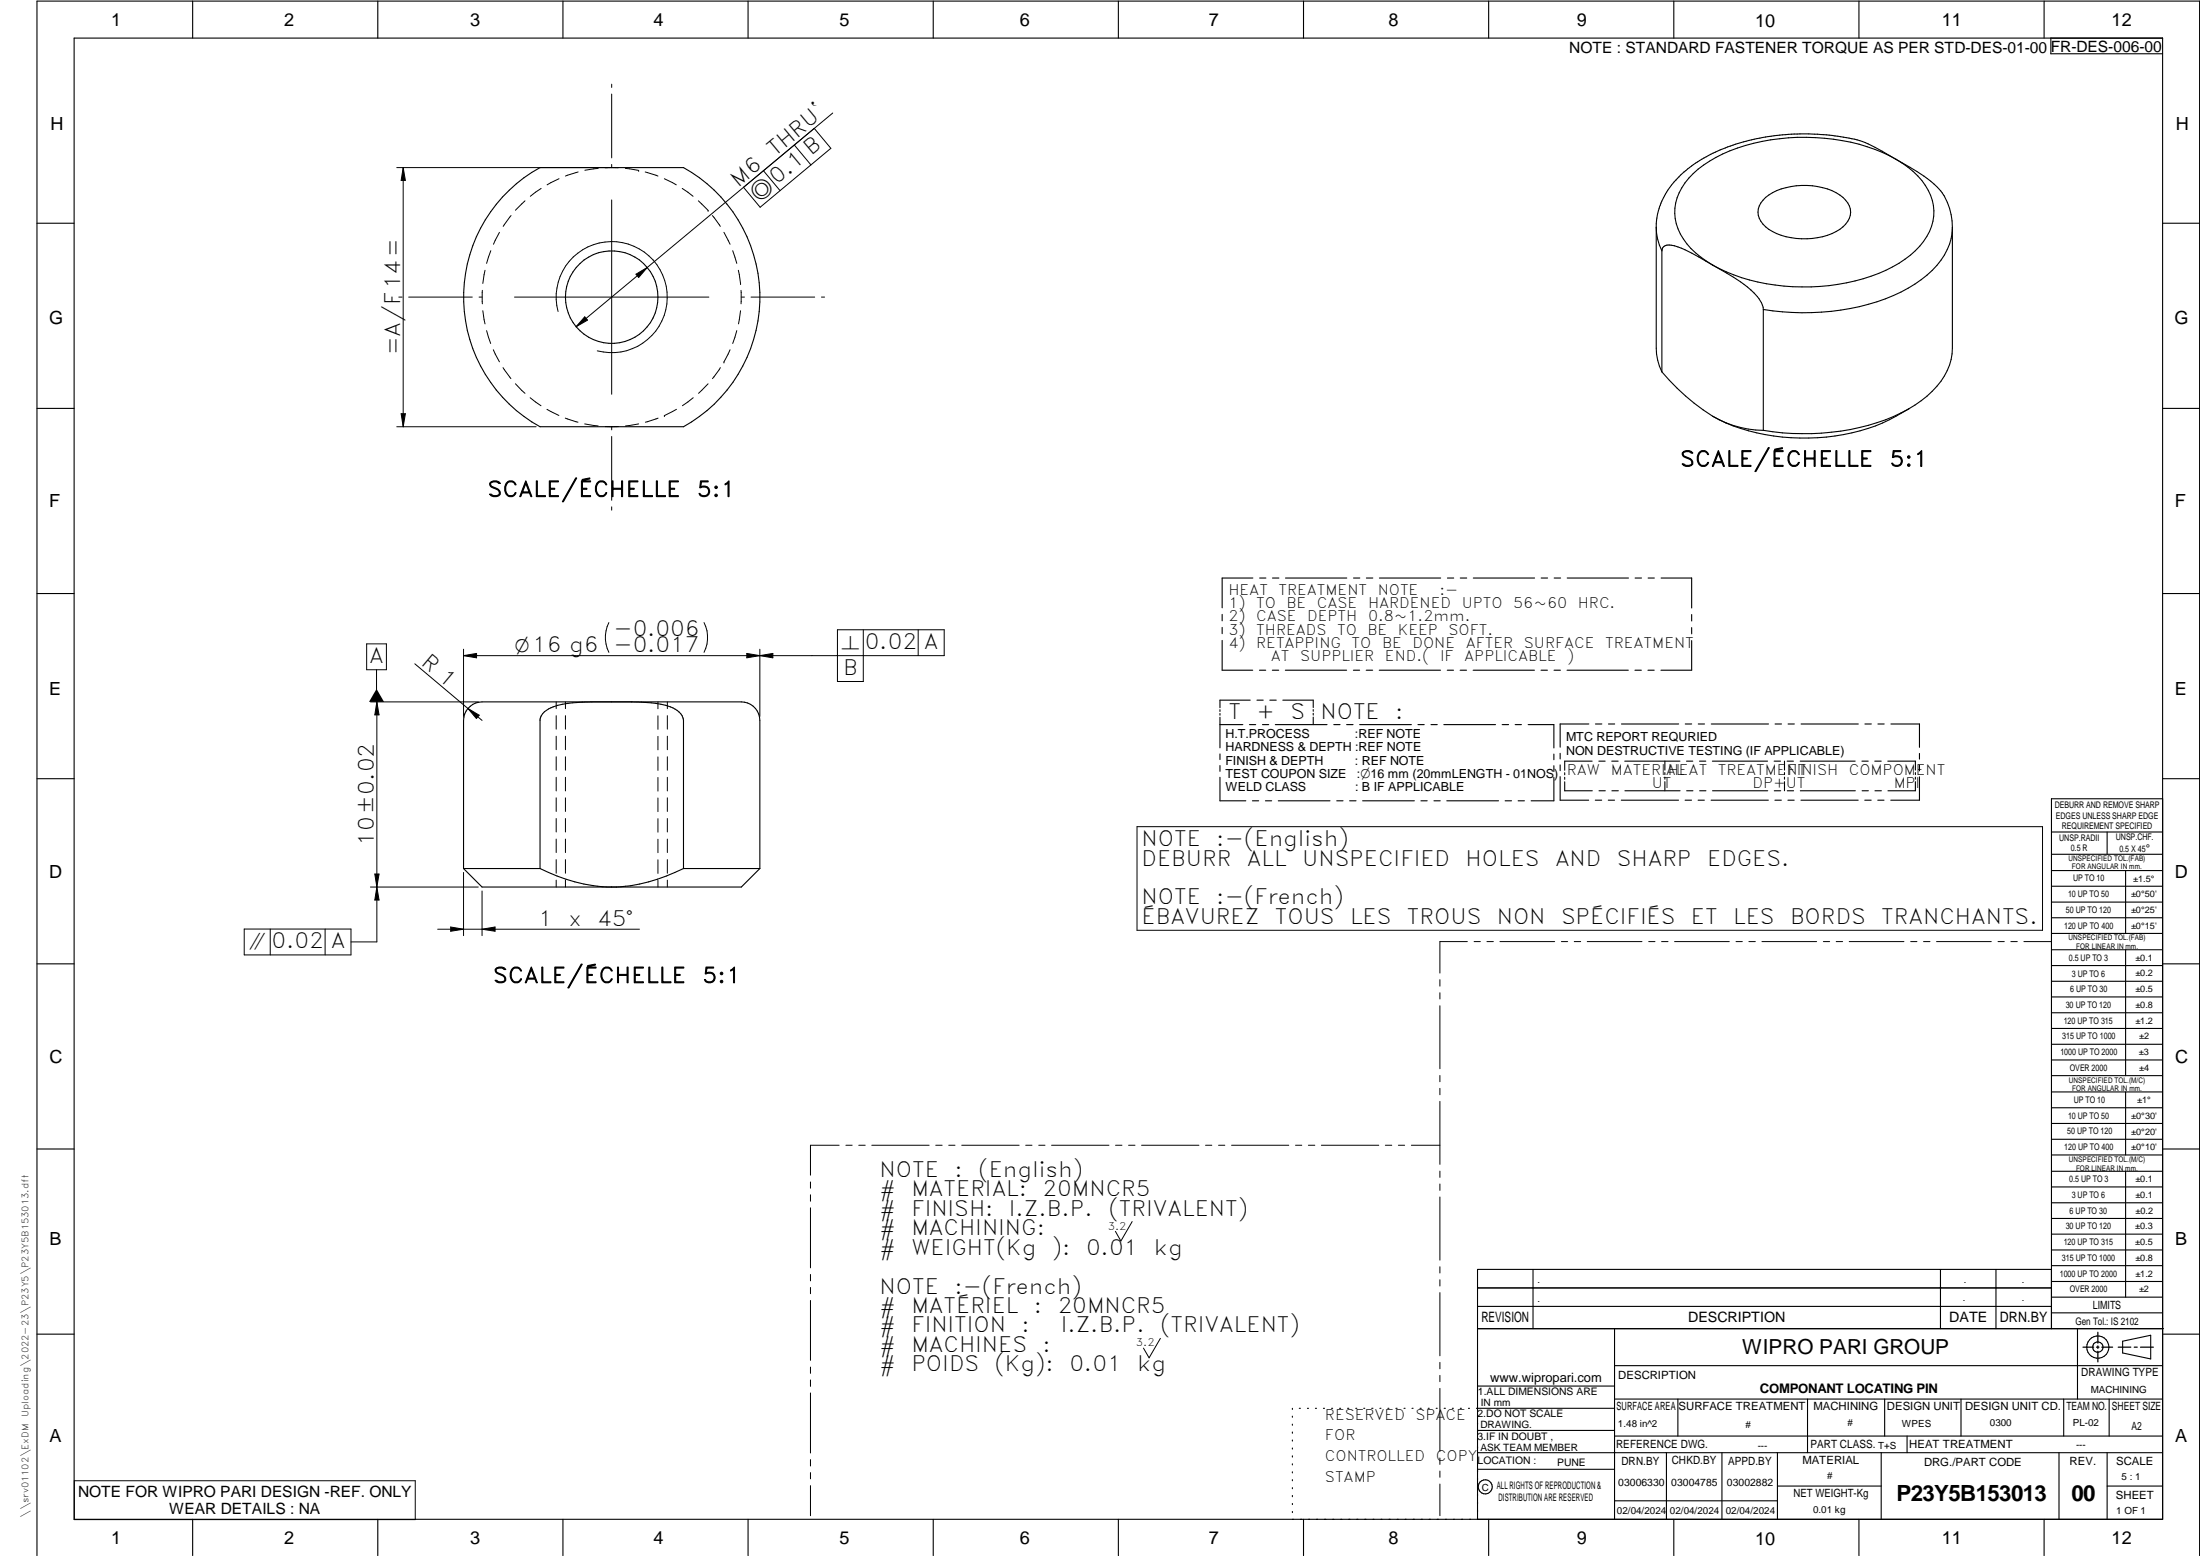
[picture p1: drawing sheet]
<svg xmlns="http://www.w3.org/2000/svg" width="594mm" height="420mm" viewBox="0 0 594 420" stroke-linecap="round" stroke-linejoin="round" font-family="sans-serif">
<g fill="none" stroke="#000" stroke-width=".3">
<path d="M20 10.3h564v400h-564zM52 .3v10M102 .3v10M152 .3v10M202 .3v10M252 .3v10M302 .3v10M352 .3v10M402 .3v10M452 .3v10M502 .3v10M552 .3v10"/>
<path d="M553.8 10.3v4.2h30.2M137.5 51.4a36.6 36.6 0 0 1 8.3-6.1h38.8a40 40 0 0 1 0 69.9h-38.8a40 40 0 0 1-8.3-63.8zM476.8 53.3a18.4 18.4 0 0 1 15.4-2.6 10.1 10.1 0 0 1 7.2 4.9 5.2 5.2 0 0 1-2.6 6.3 19.3 19.3 0 0 1-19.2 0 5.1 5.1 0 0 1-2.1-7.1zM512 43a53.9 53.9 0 0 0-33.9-5.2 39.6 39.6 0 0 0-20.9 9.1 13.4 13.4 0 0 0-4.1 14.9 20.4 20.4 0 0 0 9.4 9.8M512 43l3.7 2.2a23.3 23.3 0 0 1 9.4 7.9 16.9 16.9 0 0 1 2.1 8.3M512 43a19.9 19.9 0 0 1 9.8 11.1 13.6 13.6 0 0 1-4.6 13.6 38.5 38.5 0 0 1-20.9 9.1 55.2 55.2 0 0 1-32-4.3l-1.8-.9M512 43l-1.9-1.1a28.9 28.9 0 0 0-9.3-4.3l-4.5-.8a58.7 58.7 0 0 0-36.2 5.9 25.1 25.1 0 0 0-12.1 13.6l-.7 3.1-.1 1.9M10 60.3h10M447.2 61.4v32.6a14.6 14.6 0 0 0 1.6 6.4M447.2 61.3a14.2 14.2 0 0 0 1.6 6.4M448.8 67.7v32.7M448.8 67.7a1.83 1.83 0 0 1 2.5-1.5l3.7 1.2 7.5 4.2"/>
<path d="M462.5 71.6l3.8 2.1a25.6 25.6 0 0 1 9 7.5l.6 1.2 .3 1.2M527.2 61.4a18 18 0 0 1-8.4 14.1 51.3 51.3 0 0 1-26.9 8.8 69.4 69.4 0 0 1-15.7-.7M527.2 61.4v32.6a17.1 17.1 0 0 1-6.8 13 46.1 46.1 0 0 1-23.3 9.4 70.2 70.2 0 0 1-20.9-.2M584 60.3h10M476.2 83.6v32.6M10 110.3h10M448.8 100.4a51 51 0 0 0 17.4 13.8 28.3 28.3 0 0 0 10 2M515.5 110.4a52.8 52.8 0 0 1-34.2 7.6 50.2 50.2 0 0 1-17.1-4.7M584 110.3h10M338.3 156.1h-8.3v8M340.1 156.1h1.7M343.6 156.1h1.7"/>
<path d="M347.1 156.1h16.6M365.5 156.1h1.7M369 156.1h1.7M372.5 156.1h16.5M390.9 156.1h1.7M394.3 156.1h1.8M397.8 156.1h16.6M416.2 156.1h1.7M419.7 156.1h1.7M423.2 156.1h16.6M441.5 156.1h1.8M445 156.1h1.7"/>
<path d="M448.6 156.1h8.2v8.1M10 160.3h10M330 165.9v1.7M330 169.4v1.7M330 172.9v8.1h8.3M456.8 173v8h-8.3M456.8 165.9v1.8M456.8 169.5v1.7M584 160.3h10M329.4 195.7h6.2M329.4 191.6v.5M329.4 192.7v.4"/>
<path d="M329.4 193.7v8.2M337.4 195.7h1.7M337.6 189.1h-8.2v2M339.4 189.1h1.7M340.1 181h1.7M340.9 195.7h1.7M342.9 189.1h1.7M343.6 181h1.7M344.4 195.7h13.9M346.4 189.1h8.2v2M347.1 181h16.5M354.6 191.6v.5"/>
<path d="M354.6 192.6v.5M354.6 193.6v2.1M360.2 195.7h1.7M363.6 195.7h1.8M365.5 181h1.7M367.2 195.7h13.9M368.9 181h1.8M372.4 181h16.6M382.9 195.7h1.7M386.4 195.7h1.7M389.9 195.7h14M390.8 181h1.7"/>
<path d="M394.3 181h1.7M397.8 181h16.6M405.6 195.7h1.8M409.1 195.7h1.7M412.7 195.7h6.9v6.3M416.1 181h1.8M419.6 181h1.8M423.2 181h16.5M429 195.5h-7.7v6.3M430.8 195.5h1.8M434.3 195.5h1.7M437.8 195.5h15.5"/>
<path d="M441.5 181h1.7M445 181h1.7M455.1 195.5h1.7M458.6 195.5h1.7M462.1 195.5h15.5M479.3 195.5h1.8M482.8 195.5h1.7M486.4 195.5h15.4M503.6 195.5h1.7M507.1 195.5h1.7M510.6 195.5h7.7v6.3M10 210.3h10"/>
<path d="M329.4 203.6v1.5M329.4 206.7v1.6M329.4 209.9v6.3h7M338.2 216.2h1.7M341.7 216.2h1.7M345.2 216.2h13.9M361 216.2h1.7M364.4 216.2h1.8M368 216.2h13.9M383.7 216.2h1.7M387.2 216.2h1.7M390.7 216.2h14"/>
<path d="M406.4 216.2h1.8M409.9 216.2h1.7M419.6 203.6v1.5M419.6 206.8v1.5M419.6 209.9v6.3h-6.1M421.3 203.4v1.5M421.3 206.5v1.6M421.3 209.7v6.4h7.7M422.5 211.1v2.4h7.5M422.5 208.7v.5M422.5 209.9v.5M429.9 205.5h-7.4v2.5"/>
<path d="M430.8 216.1h1.7M431.8 205.5h1.6M431.8 213.5h1.7M434.3 216.1h1.7M435.2 205.5h1.8M435.3 213.5h1.7M437.8 216.1h15.5M438.7 205.5h14.9M438.8 213.5h14.9M449.6 205.5v2.4M449.6 208.6v.6M449.6 209.8v.6"/>
<path d="M449.6 211.1v2.4M455 216.1h1.8M455.4 205.5h1.7M455.5 213.5h1.7M458.5 216.1h1.7M458.9 205.5h1.7M459 213.5h1.7M462.1 216.1h15.4M462.4 205.5h14.9M462.4 213.5h14.9M479.1 205.5h1.7M479.1 213.5h1.8"/>
<path d="M479.3 216.1h1.7M481.9 205.5v2.4M481.9 208.6v.6M481.9 209.8v.6M481.9 211.1v2.4M482.6 205.5h1.7M482.6 213.5h1.7M482.8 216.1h1.7M486.1 205.5h14.9M486.1 213.5h14.9M486.3 216.1h15.5M502.8 205.5h1.7"/>
<path d="M502.8 213.5h1.7M503.5 216.1h1.8M506.3 205.5h1.7M506.3 213.5h1.7M507.1 216.1h1.7M509.8 205.5h7.4v2.4M517.2 208.6v.6M517.2 209.8v.6M517.2 211.1v2.4h-7.4M518.3 203.5v1.5M518.3 206.6v1.6M518.3 209.8v6.3h-7.7"/>
<path d="M584 215.7h-30v143.1M584 210.3h10M125.2 234.5h20.6M125.2 234.5v-40a5 5 0 0 1 5-5h70a5 5 0 0 1 5 5v40M145.8 234.5a45.8 45.8 0 0 0 18.1 5M184.6 234.5v-40a4.5 4.5 0 0 0-3.5-3.6l-3.9-1a169.1 169.1 0 0 0-24 0 10.3 10.3 0 0 0-6.6 2.8l-.8 1.5v40.3M184.6 234.5h20.6M184.6 234.5a45.8 45.8 0 0 1-18.2 5M205.2 234.5l-5 5h-70l-5-5M554 224.7h30M554 230.7h30M554 235.1h30"/>
<path d="M554 239.3h30M569 224.7v6M574 235.1v17M554 243.6h30M554 247.8h30M554 252.1h30M554 256.5h30M574 256.5v33.9M10 260.3h10M554 260.7h30M554 265h30M554 269.2h30"/>
<path d="M554 273.5h30M554 277.7h30M584 260.3h10M554 282h30M554 286.2h30M554 290.4h30M554 294.9h30M554 299.1h30M574 294.9v17M10 310.3h10M554 303.4h30M554 307.6h30"/>
<path d="M554 311.9h30M554 316.3h30M574 316.3v34M584 310.3h10M554 320.5h30M554 324.8h30M554 329h30M554 333.2h30M554 337.5h30M399 358.8h185.2M399 352.8h155M399 347.8h155"/>
<path d="M414 342.8v16M436 358.8v51.5M524 342.8v16M539 342.8v16M554 341.8h30M554 346h30M554 350.3h30M554 354.5h30M554 342.8h-155v67.5M561 358.8v19M10 360.3h10M399 374.3h37"/>
<path d="M436 377.8h148M453.1 377.8v10M488.1 377.8v14.5M508.9 377.8v10M529.5 377.8v10M557.3 377.8v10M569.5 377.8v10M573.2 362.2l7.6-1.6v6.3l-7.6-1.6zM584 368.8h-148M584 360.3h10M349 380.3v.3M349 382.4v.3"/>
<path d="M349 384.6v.3M349 386.7v.3M349 388.8v.3M349 391v.3M349 393.1v.3M349 395.3v.3M349 397.4v.3M349 399.5v.3M350.9 380.3h.2M353.1 380.3h.2M355.2 380.3h.3M357.4 380.3h.3"/>
<path d="M359.6 380.3h.3M361.7 380.3h.3M363.9 380.3h.3M366.1 380.3h.3M368.3 380.3h.2M370.4 380.3h.3M372.6 380.3h.3M374.8 380.3h.3M376.9 380.3h.4M379.1 380.3h.3M381.3 380.3h.3M383.4 380.3h.4"/>
<path d="M385.6 380.3h.3M387.8 380.3h.3M390 380.3h.3M392.2 380.3h.3M394.3 380.3h.3M396.5 380.3h.3M398.7 380.3h37.3M399 396.7h37M399 392.3h185M399 386.2h37M436 387.8h148M450 392.3v18"/>
<path d="M465 392.3v18M480 392.3v18M508 392.3v18M515 387.8v4.5M556 392.3v18M569 392.3v18M52 410.3v9.7M102 410.3v9.7M152 410.3v9.7M202 410.3v9.7M252 410.3v9.7M302 410.3v9.7"/>
<path d="M349 401.7v.3M349 403.8v.4M349 406v.3M349 408.1v.3M352 410.3v9.7M402 410.3v9.7M436 405.3h44M452 410.3v9.7M480 401.3h28M502 410.3v9.7M552 410.3v9.7M569 401.3h15"/>
<path d="M10 420v-419.7h584v419.7"/>
<circle cx="165.2" cy="80.2" r="12.5"/>
<circle cx="566.5" cy="363.7" r="1.39"/>
<circle cx="566.5" cy="363.8" r="3"/>
<circle cx="401.1" cy="401.5" r="1.9"/>
</g>
<g fill="none" stroke="#000" stroke-width=".27">
<path d="M165.2 22.7v.9M165.2 25.4v17.2M214.5 39.2l4.5 5.3M224.9 30.5l-69.3 57.7M107.1 45.3h57M108.9 45.3v69.9M108.9 45.3l.6 3.4h-1.2zM138 58.2l-2.1 2.9M141.8 54.2l-2.6 2.6M146.1 50.9l-2.9 2.1M151 48.3l-3.3 1.6M156.1 46.4l-3.4 1.1"/>
<path d="M161.5 45.5l-3.6 .5M165.2 44.4v.9M165.2 54v52.5M165.2 45.3h-1.8M165.2 45.3h1.8M168.9 45.5l3.6 .5M172.5 46h.1M174.2 46.4l3.5 1.1M179.4 48.3l3.2 1.6M184.2 50.9l2.9 2.1M188.6 54.2l2.6 2.6M191.2 56.8h.1"/>
<path d="M192.4 58.2l2.1 2.9M200.8 50.6l19.1-15.9 4.5 5.3-19.1 16zM206.2 46.1l4.4 5.4M130.3 78.4v3.6M131 73l-.6 3.5M132.5 67.7l-1.1 3.4M134.9 62.7l-1.6 3.3M171.7 74l3.1-1.8-2.3 2.7zM195.5 62.7l1.6 3.3M197.9 67.7l1.1 3.4M199.4 73l.6 3.6M200 76.6h.1"/>
<path d="M200.1 78.4v3.6M107.7 80.2h.9M110.4 80.2h17.1M129.4 80.2h.8M130.4 83.9l.6 3.6M131.4 89.3l1.1 3.5M133.2 94.4l1.7 3.3M135.8 99.3l2.2 2.9M138.9 80.2h52.5M150.7 84.1a15 15 0 0 1 13.2-18.8 15 15 0 0 1 16.2 16.3 15 15 0 0 1-18.8 13.1M157.9 85.6l.8 .8-3.1 1.8zM194.5 99.3l-2.1 2.9"/>
<path d="M195.5 97.7h.1M197.1 94.4l-1.6 3.3M199 89.3l-1.1 3.5M200 83.9l-.6 3.6M200.2 80.2h.8M202.8 80.2h17.2M221.8 80.2h.9M107.1 115.2h37.7M108.3 111.7h1.2l-.6 3.5zM139.2 103.6l2.6 2.6M143.2 107.4l2.9 2.2M147.7 110.5l3.2 1.7"/>
<path d="M152.6 112.9l3.5 1.1M157.9 114.5l3.6 .5M163.4 115.2h1.8M165.2 115.2v.9M165.2 117.9v17.2M167 115.2h-1.8M172.5 114.5l-3.6 .5M177.7 112.9l-3.4 1.1M179.4 112.2h.1M182.7 110.5l-3.3 1.7M187.2 107.4l-2.9 2.2M191.2 103.6l-2.6 2.6"/>
<path d="M165.2 136.9v.9M99 173.9h5.3v6.9h-5.3zM112 179.2l18.2 15.3M125.2 175.3v18.2M125.2 177l3.5-.6v1.2zM164.4 168.1a9 9 0 0 0 0 8M190.1 168.1a9 9 0 0 1 0 8M201.7 176.4v1.2l7-1.2v1.2zM205.2 175.3v18.2M233.1 170.1v13.9h-7v-13.9h28.9v6.9h-129.8M247.9 170.1v6.9M100 189.5h29.2"/>
<path d="M101.7 180.8v8.7M101.8 189.5v64.8h-7M101.8 189.5l.6 3.5h-1.2zM126.4 191.3l3 1.8-.8 .9zM150.2 189.5v1.8M150.2 193.3v3.6M150.2 198.8v3.6M152.7 189.5v1.8M152.7 193.3v3.6M152.7 198.8v3.6M177.7 189.5v1.9M177.7 193.3v3.6"/>
<path d="M177.7 198.8v3.7M180.2 189.5v1.8M180.2 193.3v3.6M180.2 198.8v3.6M150.2 204.3v3.7M150.2 209.9v3.7M150.2 215.4v3.7M152.7 204.3v3.7M152.7 209.9v3.7M152.7 215.4v3.7M177.7 204.4v3.6M177.7 209.9v3.7"/>
<path d="M177.7 215.5v3.7M180.2 204.3v3.7M180.2 209.9v3.7M180.2 215.4v3.7M100 239.5h29.2M101.2 236h1.2l-.6 3.5zM101.8 239.5l.6 3.5h-1.2zM125.2 235.6v17M150.2 221v3.7M150.2 226.6v3.6M150.2 232.1v3.7M150.2 237.7v1.8"/>
<path d="M152.7 221v3.7M152.7 226.6v3.6M152.7 232.1v3.7M152.7 237.7v1.8M177.7 221.1v3.6M177.7 226.6v3.7M177.7 232.2v3.6M177.7 237.7v1.8M180.2 221v3.7M180.2 226.6v3.6M180.2 232.1v3.7M180.2 237.7v1.8"/>
<path d="M307 223.2h244.6v28h-244.6zM65.9 250.9h28.9v7h-28.9zM73 250.9v7M87.8 250.9v7M118.2 250.9h54.5M121.7 250.3l3.5 .6-3.5 .6zM130.2 240.6v12M130.2 250.9l3.5-.6v1.2zM396.2 254.3h-7.4v8.5M398.1 254.3h1.6M401.5 254.3h1.8M405 254.3h14.8"/>
<path d="M421.6 254.3h1.7M425.1 254.3h1.7M428.6 254.3h14.8M445.2 254.3h1.7M448.7 254.3h1.7M452.2 254.3h14.8M468.8 254.3h1.7M472.3 254.3h1.7M475.8 254.3h14.8M492.4 254.3h1.7M495.8 254.3h1.8M499.4 254.3h14.7"/>
<path d="M516 254.3h1.6M519.4 254.3h1.8M522.9 254.3h14.8M539.5 254.3h1.7M543 254.3h1.7M546.5 254.3h7.4M388.8 264.5v1.8M388.8 268.1v1.6M388.8 271.6v17M388.8 290.4v1.7M388.8 293.9v1.7M388.8 297.4v17"/>
<path d="M218.9 319.2v1.6M226.6 309.2h-7.7v8.1M228.4 309.2h1.7M231.9 309.2h1.7M235.4 309.2h15.5M252.7 309.2h1.7M256.2 309.2h1.7M259.7 309.2h15.5M277 309.2h1.7M280.5 309.2h1.7M284 309.2h15.5M301.2 309.2h1.8"/>
<path d="M304.8 309.2h1.7M308.3 309.2h15.5M325.5 309.2h1.7M329.1 309.2h1.6M332.6 309.2h15.4M349.8 309.2h1.7M353.3 309.2h1.7M356.8 309.2h15.5M374.1 309.2h1.7M377.6 309.2h1.7M381.1 309.2h7.7M388.8 316.2v1.7"/>
<path d="M388.8 319.7v1.7M218.9 322.6v1.8M218.9 326.1v16.2M305.7 329.9l-3 5.2-1.5-2.6M388.8 323.2v17.1M218.9 344.1v1.8M218.9 347.6v1.7M218.9 351.2v16.1M388.8 342.1v1.6M388.8 345.6v1.7M388.8 349v17.1M218.9 369.1v1.7"/>
<path d="M218.9 372.6v1.8M218.9 376.1v16.2M313.3 361.4l-3 5.2-1.5-2.6M388.8 367.9v1.7M388.8 371.4v1.7M388.8 374.9v17M20.1 399.8h92v10.5h-92zM218.9 394.1v1.8M218.9 397.6v1.7M388.8 393.7v1.7M388.8 397.2v1.7M218.9 401.2v8.1"/>
<path d="M388.8 400.7v8.6"/>
</g>
<path d="M566.5 359.7v3M562.5 363.8h2.9M566.1 363.8h.7M566.5 363.4v.7M566.5 364.9v2.8M567.6 363.8h2.9M572 363.8h3.4M576.3 363.8h.8M578 363.8h3.5" fill="none" stroke="#000" stroke-width=".34"/>
<g fill="#000">
<path d="M108.9 45.3l.6 3.4h-1.2zM171.7 74l3.1-1.8-2.3 2.7zM157.9 85.6l.8 .8-3.1 1.8zM108.3 111.7h1.2l-.6 3.5zM125.2 177l3.5-.6v1.2zM201.7 176.4l3.5 .6-3.5 .6zM205.2 177l3.5-.6v1.2zM101.7 186l2 3.5h-4.1zM101.8 189.5l.6 3.5h-1.2zM126.4 191.3l3 1.8-.8 .9zM101.2 236h1.2l-.6 3.5zM101.8 239.5l.6 3.5h-1.2z"/>
<path d="M121.7 250.3l3.5 .6-3.5 .6zM130.2 250.9l3.5-.6v1.2z"/>
</g>
<g font-size="6">
<text x="512.1" y="405.2">P23Y5B153013</text>
<text x="559.4" y="405.2">00</text>
</g>
<g font-size="5.7">
<text x="209.2" y="42.5" transform="rotate(-40 209.2 42.5)">THRU`</text>
<text x="199.3" y="50.7" transform="rotate(-40 199.3 50.7)">M6</text>
<text x="108" y="96" transform="rotate(-90 108 96)">=A/F14=</text>
<text x="453.7" y="125.9">SCALE/ÉCHELLE</text>
<text x="510.3" y="125.9">5:1</text>
<text x="131.6" y="134.1">SCALE/ÉCHELLE</text>
<text x="188.2" y="134.1">5:1</text>
<text x="165.6" y="171.6">-0.006</text>
<text x="99.7" y="179.1">A</text>
<text x="113.5" y="179.4" transform="rotate(40 113.5 179.4)">R 1</text>
<text x="165.6" y="176.1">-0.017</text>
<text x="233.5" y="175.3">0.02 A</text>
<text x="227.7" y="182.3">B</text>
<text x="331.7" y="194.2">T</text>
<text x="339.3" y="194.2">+</text>
<text x="348.4" y="194.2">S</text>
<text x="356.6" y="194.2">NOTE</text>
<text x="376.7" y="194.2">:</text>
<text x="100.9" y="228.4" transform="rotate(-90 100.9 228.4)">10±0.02</text>
<text x="308.3" y="228.5">NOTE</text>
<text x="308.3" y="233.7">DEBURR</text>
<text x="328.4" y="228.5">:-(English)</text>
<text x="336.7" y="233.7">ALL</text>
<text x="351.6" y="233.7">UNSPECIFIED</text>
<text x="395.7" y="233.7">HOLES</text>
<text x="419.9" y="233.7">AND</text>
<text x="436.6" y="233.7">SHARP</text>
<text x="461" y="233.7">EDGES.</text>
<text x="308.3" y="244.2">NOTE</text>
<text x="328.4" y="244.2">:-(French)</text>
<text x="145.4" y="250">1</text>
<text x="153.5" y="250">x</text>
<text x="161.3" y="250">45°</text>
<text x="308.3" y="249.5">ÉBAVUREZ</text>
<text x="344.3" y="249.5">TOUS</text>
<text x="364.6" y="249.5">LES</text>
<text x="379.9" y="249.5">TROUS</text>
<text x="404.2" y="249.5">NON</text>
<text x="421.5" y="249.5">SPÉCIFIÉS</text>
<text x="456.6" y="249.5">ET</text>
<text x="468" y="249.5">LES</text>
<text x="483.4" y="249.5">BORDS</text>
<text x="508" y="249.5">TRANCHANTS.</text>
<text x="73.3" y="256.1">0.02 A</text>
<text x="133.1" y="265.4">SCALE/ÉCHELLE</text>
<text x="189.7" y="265.4">5:1</text>
<text x="237.5" y="317.8">NOTE</text>
<text x="257.7" y="317.8">:</text>
<text x="264.1" y="317.8">(English)</text>
<text x="237.5" y="323">#</text>
<text x="246.1" y="323">MATERIAL:</text>
<text x="281.5" y="323">20MNCR5</text>
<text x="237.5" y="328.3">#</text>
<text x="246.1" y="328.3">FINISH:</text>
<text x="272.4" y="328.3">I.Z.B.P.</text>
<text x="299.3" y="328.3">(TRIVALENT)</text>
<text x="237.5" y="333.5">#</text>
<text x="246.1" y="333.5">MACHINING:</text>
<text x="237.5" y="338.8">#</text>
<text x="246.1" y="338.8">WEIGHT(Kg</text>
<text x="284" y="338.8">):</text>
<text x="293.3" y="338.8">0.01</text>
<text x="311.6" y="338.8">kg</text>
<text x="237.5" y="349.3">NOTE</text>
<text x="257.7" y="349.3">:-(French)</text>
<text x="237.5" y="354.5">#</text>
<text x="237.5" y="359.8">#</text>
<text x="246.1" y="359.8">FINITION</text>
<text x="246.1" y="354.5">MATÉRIEL</text>
<text x="275.8" y="359.8">:</text>
<text x="279.2" y="354.5">:</text>
<text x="285.6" y="354.5">20MNCR5</text>
<text x="286.4" y="359.8">I.Z.B.P.</text>
<text x="313.3" y="359.8">(TRIVALENT)</text>
<text x="237.5" y="365">#</text>
<text x="246.1" y="365">MACHINES</text>
<text x="281.5" y="365">:</text>
<text x="237.5" y="370.3">#</text>
<text x="246.1" y="370.3">POIDS</text>
<text x="268.5" y="370.3">(Kg):</text>
<text x="288.8" y="370.3">0.01</text>
<text x="307.1" y="370.3">kg</text>
</g>
<text font-size="5.6" x="470.5" y="365.5">WIPRO PARI GROUP</text>
<g font-size="5.4">
<text x="204.7" y="54.2" transform="rotate(-40 204.7 54.2)">a0.1 B</text>
<text x="139" y="176.1">O16 g6</text>
<text x="227.2" y="175.3">n</text>
<text x="67.3" y="256.1">i</text>
</g>
<g font-size="4.9">
<text x="30" y="6.9">1</text>
<text x="76.7" y="6.9">2</text>
<text x="127" y="6.9">3</text>
<text x="176.5" y="6.9">4</text>
<text x="226.7" y="6.9">5</text>
<text x="275.4" y="6.9">6</text>
<text x="326.4" y="6.9">7</text>
<text x="375" y="6.9">8</text>
<text x="425.8" y="6.9">9</text>
<text x="473.9" y="7.3">10</text>
<text x="524.3" y="6.9">11</text>
<text x="570.2" y="6.9">12</text>
<text x="13.6" y="35.1">H</text>
<text x="587.6" y="35.1">H</text>
<text x="13.2" y="87.5">G</text>
<text x="587.2" y="87.5">G</text>
<text x="13.2" y="137">F</text>
<text x="587.2" y="137">F</text>
<text x="13.2" y="187.6">E</text>
<text x="587.2" y="187.6">E</text>
<text x="13.2" y="237">D</text>
<text x="587.2" y="237">D</text>
<text x="13.4" y="287.1">C</text>
<text x="587.4" y="287.1">C</text>
<text x="13.4" y="336.2">B</text>
<text x="587.4" y="336.2">B</text>
<text x="13.4" y="389.3">A</text>
<text x="587.4" y="389.3">A</text>
<text x="30" y="416.9">1</text>
<text x="76.7" y="416.9">2</text>
<text x="127" y="416.9">3</text>
<text x="176.5" y="416.9">4</text>
<text x="226.7" y="416.9">5</text>
<text x="275.4" y="416.9">6</text>
<text x="326.4" y="416.9">7</text>
<text x="375" y="416.9">8</text>
<text x="425.8" y="416.9">9</text>
<text x="473.9" y="417.3">10</text>
<text x="524.3" y="416.9">11</text>
<text x="570.2" y="416.9">12</text>
</g>
<g font-size="4.2">
<text x="423.7" y="14.3">NOTE : STANDARD FASTENER TORQUE AS PER STD-DES-01-00</text>
<text x="553.8" y="14">FR-DES-006-00</text>
<text x="21.1" y="404.3">NOTE FOR WIPRO PARI DESIGN -REF. ONLY</text>
<text x="45.7" y="408.8">WEAR DETAILS : NA</text>
</g>
<g font-size="3.9">
<text x="331.7" y="160.6">HEAT</text>
<text x="345.3" y="160.6">TREATMENT</text>
<text x="372" y="160.6">NOTE</text>
<text x="388.8" y="160.6">:-</text>
<text x="331.7" y="164.2">1)</text>
<text x="331.7" y="167.8">2)</text>
<text x="339.2" y="164.2">TO</text>
<text x="339.2" y="167.8">CASE</text>
<text x="347.4" y="164.2">BE</text>
<text x="353" y="167.8">DEPTH</text>
<text x="355.6" y="164.2">CASE</text>
<text x="369.4" y="164.2">HARDENED</text>
<text x="369.4" y="167.8">0.8~1.2mm.</text>
<text x="394.7" y="164.2">UPTO</text>
<text x="408.6" y="164.2">56~60</text>
<text x="426" y="164.2">HRC.</text>
<text x="331.7" y="171.4">3)</text>
<text x="339.2" y="171.4">THREADS</text>
<text x="361.1" y="171.4">TO</text>
<text x="369.3" y="171.4">BE</text>
<text x="377.5" y="171.4">KEEP</text>
<text x="391.2" y="171.4">SOFT.</text>
<text x="331.7" y="175">4)</text>
<text x="339.2" y="175">RETAPPING</text>
<text x="343.2" y="178.6">AT</text>
<text x="351.1" y="178.6">SUPPLIER</text>
<text x="365" y="175">TO</text>
<text x="373.2" y="175">BE</text>
<text x="374" y="178.6">END.(</text>
<text x="381.4" y="175">DONE</text>
<text x="388.9" y="178.6">IF</text>
<text x="395.4" y="178.6">APPLICABLE</text>
<text x="395.8" y="175">AFTER</text>
<text x="411.5" y="175">SURFACE</text>
<text x="423.2" y="178.6">)</text>
<text x="433.5" y="175">TREATMENT</text>
<text x="423.1" y="209.2">RAW</text>
<text x="435" y="209.2">MATERIAL</text>
<text x="450.3" y="209.2">HEAT</text>
<text x="463.9" y="209.2">TREATMENT</text>
<text x="482.7" y="209.2">FINISH</text>
<text x="499.3" y="209.2">COMPOMENT</text>
<text x="446" y="212.8">UT</text>
<text x="473.2" y="212.8">DP+UT</text>
<text x="511.4" y="212.8">MPI</text>
<text x="400" y="357.1">REVISION</text>
<text x="455.9" y="357.1">DESCRIPTION</text>
<text x="526.4" y="357.1">DATE</text>
<text x="540" y="357.1">DRN.BY</text>
<text x="357.8" y="383.3">RESERVED</text>
<text x="382.3" y="383.3">SPACE</text>
<text x="357.8" y="388.9">FOR</text>
<text x="357.8" y="394.5">CONTROLLED</text>
<text x="387.8" y="394.5">COPY</text>
<text x="357.8" y="400">STAMP</text>
</g>
<text font-size="3.6" x="475.2" y="376.1">COMPONANT LOCATING PIN</text>
<text font-size="3.5" x="402.4" y="373.3">www.wipropari.com</text>
<g font-size="3.4">
<text x="330.9" y="199.2">H.T.PROCESS</text>
<text x="330.9" y="202.8">HARDNESS &amp; DEPTH :REF NOTE</text>
<text x="365.9" y="199.2">:REF NOTE</text>
<text x="422.9" y="200.2">MTC REPORT REQURIED</text>
<text x="422.9" y="203.8">NON DESTRUCTIVE TESTING (IF APPLICABLE)</text>
<text x="330.9" y="206.5">FINISH &amp; DEPTH</text>
<text x="365.8" y="206.5">: REF NOTE</text>
<text x="330.9" y="210.1">TEST COUPON SIZE</text>
<text x="330.9" y="213.7">WELD CLASS</text>
<text x="365.9" y="213.7">: B IF APPLICABLE</text>
<text x="366.4" y="210.1">:O16 mm (20mmLENGTH - 01NOS)</text>
</g>
<g font-size="3.1">
<text x="565.1" y="353.5">LIMITS</text>
<text x="562" y="371.7">DRAWING TYPE</text>
<text x="437" y="372.3">DESCRIPTION</text>
<text x="436.5" y="380.8">SURFACE AREA</text>
<text x="453.3" y="380.8">SURFACE TREATMENT</text>
<text x="489.7" y="380.8">MACHINING</text>
<text x="509.5" y="380.8">DESIGN UNIT</text>
<text x="530.6" y="380.8">DESIGN UNIT CD.</text>
<text x="558" y="380.6">TEAM NO.</text>
<text x="570.3" y="380.7">SHEET SIZE</text>
<text x="575.6" y="386.1">A2</text>
<text x="436.4" y="391.1">REFERENCE DWG.</text>
<text x="437.8" y="395.5">DRN.BY</text>
<text x="451.4" y="395.4">CHKD.BY</text>
<text x="466.6" y="395.5">APPD.BY</text>
<text x="486.7" y="395.4">MATERIAL</text>
<text x="488.9" y="390.9">PART CLASS.</text>
<text x="515.6" y="390.9">HEAT TREATMENT</text>
<text x="519.6" y="395.9">DRG./PART CODE</text>
<text x="558.9" y="395.5">REV.</text>
<text x="571.4" y="395.6">SCALE</text>
<text x="484.3" y="404.2">NET WEIGHT-Kg</text>
<text x="571.4" y="404.7">SHEET</text>
</g>
<text font-size="3" x="579.5" y="230.1">°</text>
<g font-size="2.8">
<text x="299.1" y="332.1">3.2</text>
<text x="560.4" y="357.7">Gen Tol.: IS 2102</text>
<text x="306.7" y="363.6">3.2</text>
<text x="399.1" y="376.6">1.ALL DIMENSIONS ARE</text>
<text x="399" y="382.7">2.DO NOT SCALE</text>
<text x="399" y="388.7">3.IF IN DOUBT ,</text>
<text x="399" y="395.4">LOCATION :</text>
<text x="420.5" y="396">PUNE</text>
<text x="404.2" y="402">ALL RIGHTS OF REPRODUCTION &amp;</text>
<text x="437" y="401.2">03006330</text>
<text x="451.3" y="401.2">03004785</text>
<text x="466.3" y="401.2">03002882</text>
<text x="404.7" y="405.4">DISTRIBUTION ARE RESERVED</text>
</g>
<g font-size="2.7">
<text x="564.6" y="376.2">MACHINING</text>
<text x="399.9" y="379.7">IN mm</text>
<text x="399.7" y="385.7">DRAWING.</text>
<text x="436.9" y="385.4">1.48 in^2</text>
<text x="471.4" y="385.5">#</text>
<text x="498.9" y="385">#</text>
<text x="513.6" y="385.3">WPES</text>
<text x="537.3" y="385.1">0300</text>
<text x="559.7" y="385.1">PL-02</text>
<text x="399.7" y="391.8">ASK TEAM MEMBER</text>
<text x="474.6" y="391.2">---</text>
<text x="507.1" y="391.2">T+S</text>
<text x="560.6" y="391.1">---</text>
<text x="493.4" y="399.5">#</text>
<text x="572.8" y="399.7">5 : 1</text>
<text x="400.1" y="402.5">C</text>
<text x="436.6" y="408.7">02/04/2024</text>
<text x="450.9" y="408.8">02/04/2024</text>
<text x="466" y="408.9">02/04/2024</text>
<text x="489.6" y="408.5">0.01 kg</text>
<text x="571.4" y="408.7">1 OF 1</text>
</g>
<g font-size="2.5">
<text x="554.9" y="218.3">DEBURR AND REMOVE SHARP</text>
<text x="555.2" y="221">EDGES UNLESS SHARP EDGE</text>
<text x="556.1" y="227.1">UNSP.RADII</text>
<text x="556.8" y="223.8">REQUIREMENT SPECIFIED</text>
<text x="571.4" y="226.9">UNSP.CHF.</text>
<text x="559.2" y="229.9">0.5 R</text>
<text x="572.3" y="230.1">0.5 X 45</text>
<text x="559.8" y="238">UP TO 10</text>
<text x="576.1" y="238.1">±1.5°</text>
<text x="558.5" y="242.2">10 UP TO 50</text>
<text x="575.5" y="242.3">±0°50'</text>
<text x="557.4" y="250.7">120 UP TO 400</text>
<text x="557.9" y="246.5">50 UP TO 120</text>
<text x="575.5" y="250.7">±0°15'</text>
<text x="575.5" y="246.5">±0°25'</text>
<text x="558.7" y="259.4">0.5 UP TO 3</text>
<text x="559.5" y="263.7">3 UP TO 6</text>
<text x="576.6" y="263.6">±0.2</text>
<text x="576.6" y="259.4">±0.1</text>
<text x="559" y="267.9">6 UP TO 30</text>
<text x="576.6" y="267.9">±0.5</text>
<text x="557.8" y="272.2">30 UP TO 120</text>
<text x="576.6" y="272.2">±0.8</text>
<text x="556.9" y="280.7">315 UP TO 1000</text>
<text x="557.3" y="276.4">120 UP TO 315</text>
<text x="576.6" y="276.4">±1.2</text>
<text x="577.7" y="280.7">±2</text>
<text x="556.4" y="284.9">1000 UP TO 2000</text>
<text x="577.6" y="284.9">±3</text>
<text x="558.9" y="289.2">OVER 2000</text>
<text x="577.7" y="289.3">±4</text>
<text x="560" y="297.9">UP TO 10</text>
<text x="577.1" y="297.9">±1°</text>
<text x="558.5" y="302.1">10 UP TO 50</text>
<text x="575.5" y="302.1">±0°30'</text>
<text x="557.4" y="310.6">120 UP TO 400</text>
<text x="558.2" y="306.3">50 UP TO 120</text>
<text x="575.5" y="310.6">±0°10'</text>
<text x="575.5" y="306.4">±0°20'</text>
<text x="558.8" y="319.2">0.5 UP TO 3</text>
<text x="559.4" y="323.4">3 UP TO 6</text>
<text x="576.6" y="319.2">±0.1</text>
<text x="576.6" y="323.5">±0.1</text>
<text x="558.9" y="327.7">6 UP TO 30</text>
<text x="576.7" y="327.7">±0.2</text>
<text x="557.8" y="332">30 UP TO 120</text>
<text x="576.6" y="332">±0.3</text>
<text x="556.8" y="340.5">315 UP TO 1000</text>
<text x="557.3" y="336.3">120 UP TO 315</text>
<text x="576.6" y="336.3">±0.5</text>
<text x="576.6" y="340.5">±0.8</text>
<text x="415.2" y="346.4">.</text>
<text x="530.3" y="346.5">.</text>
<text x="545.9" y="346.4">.</text>
<text x="556.2" y="344.7">1000 UP TO 2000</text>
<text x="576.6" y="344.7">±1.2</text>
<text x="415.2" y="351.5">.</text>
<text x="530" y="351.3">.</text>
<text x="545.9" y="351.4">.</text>
<text x="558.9" y="349">OVER 2000</text>
<text x="577.6" y="349">±2</text>
</g>
<g font-size="2.4">
<text x="7.7" y="382.7" transform="rotate(-90 7.7 382.7)">Uploading\2022-23\P23Y5\P23Y5B153013.dft</text>
<text x="7.7" y="409.8" transform="rotate(-90 7.7 409.8)">\\srv01102\ExDM</text>
</g>
<g font-size="2.1">
<text x="558.5" y="232.4">UNSPECIFIED TOL.(FAB)</text>
<text x="559.5" y="234.7">FOR ANGULAR IN mm.</text>
<text x="558.6" y="253.9">UNSPECIFIED TOL.(FAB)</text>
<text x="560.7" y="256.3">FOR LINEAR IN mm.</text>
<text x="558.7" y="292.3">UNSPECIFIED TOL.(M/C)</text>
<text x="559.6" y="294.7">FOR ANGULAR IN mm.</text>
<text x="558.7" y="313.7">UNSPECIFIED TOL.(M/C)</text>
<text x="560.6" y="316.1">FOR LINEAR IN mm.</text>
</g>
</svg>
